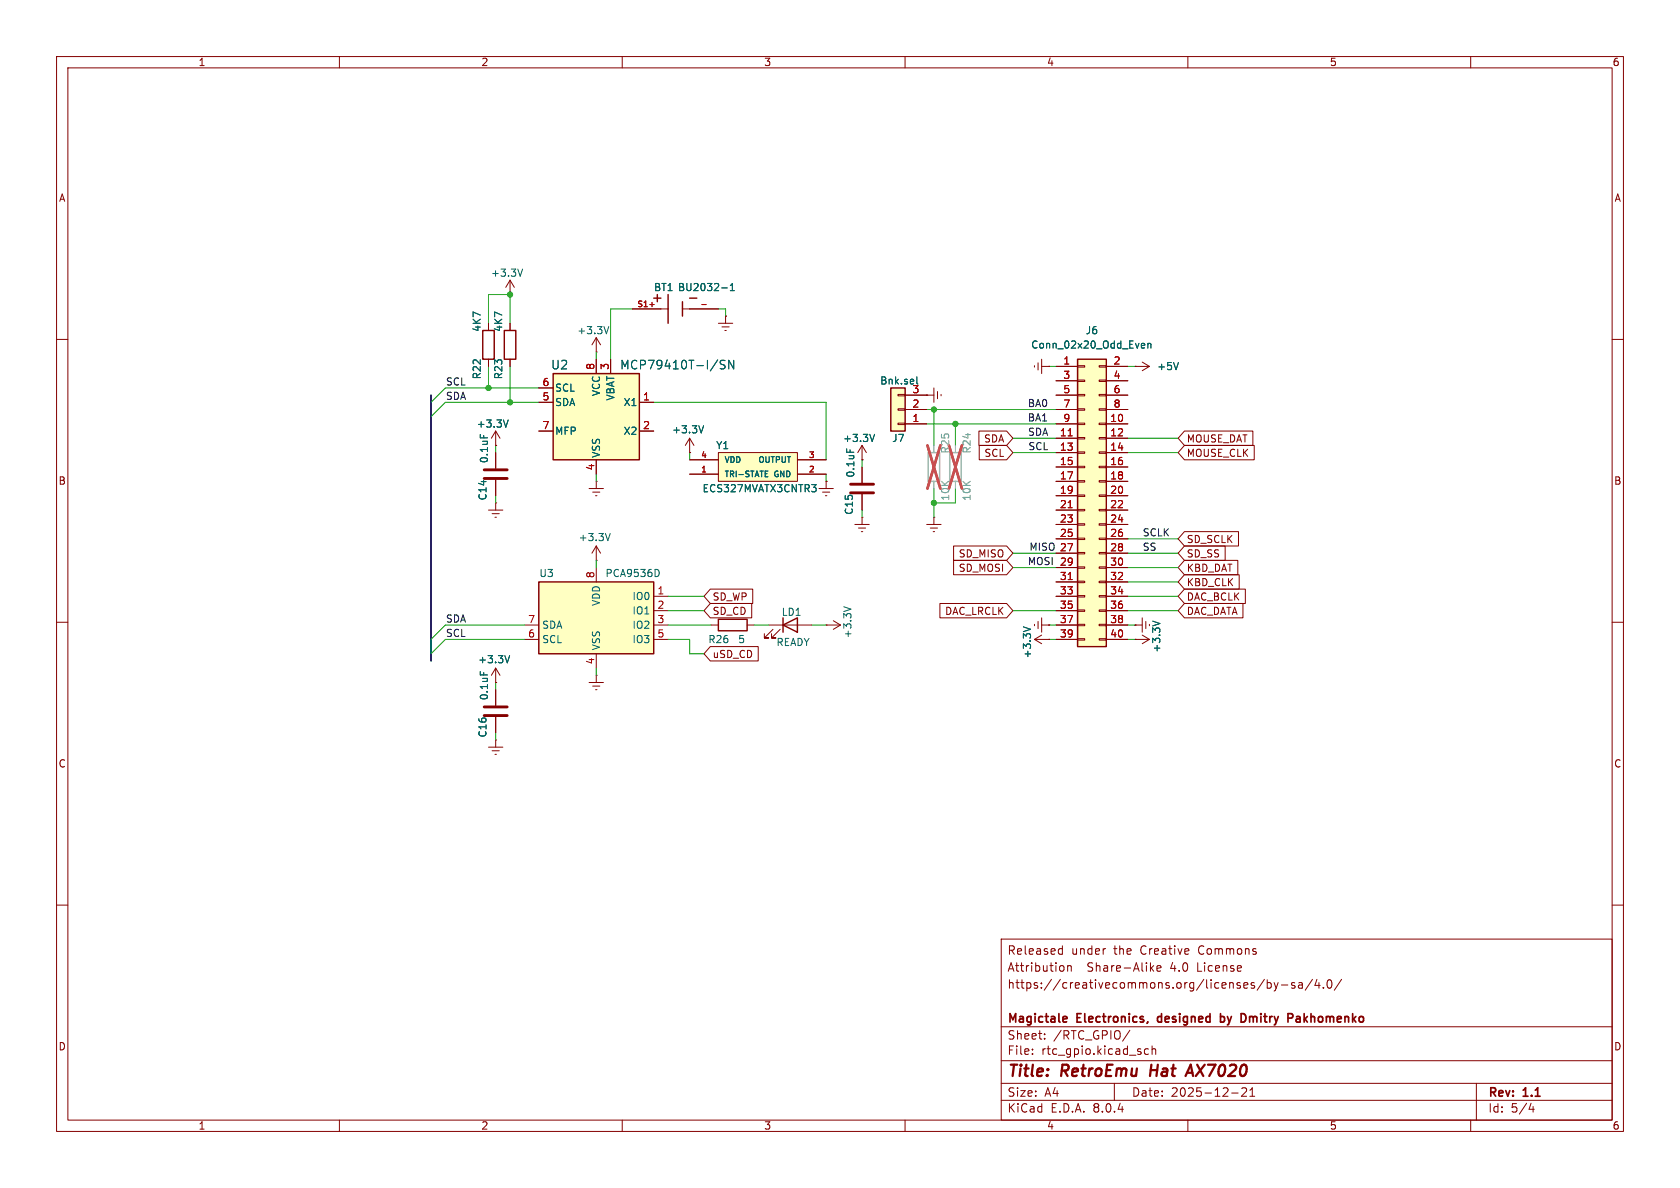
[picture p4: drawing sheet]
<svg xmlns="http://www.w3.org/2000/svg" width="297mm" height="210mm" viewBox="0 0 297 210" stroke-linecap="round" stroke-linejoin="round" font-family="sans-serif">
<g fill="none" stroke="#840000" stroke-width=".18">
<path d="M10 10h277v190h-277zM12 12h273v186h-273zM60 10v2M110 10v2M160 10v2M210 10v2M260 10v2M10 60h2M86.4 57.2v1.2M285 60h2M86.4 63.5v1.3M144.8 86.4h2.5"/>
<path d="M145.4 87h1.3M145.9 87.6h.3M146 85.1h.1M146 85.1v1.3M10 110h2M285 110h2M10 160h2M285 160h2M177 166h108v32h-108zM187.4 167.7l.4 .1M187.8 167.2v1.5M187.8 168.6l-.4 .1"/>
<path d="M188 170.8l.1 .2v.4l-.1 .2M188.7 170.8l.3-.1 .3 .1 .1 .9M188.7 170.7v1M195.3 167.7h.2M203.5 171.1l.5 .6M204 170.7l-.6 .6M204.5 171.2l.7-.1v-.3l-.5-.1-.2 .2 .1 .7h.6M223.5 173.1l-1.3 2M224 173.2v1.5M224 173.8l.5-.1 .2 .3v.4l-.1 .2h-.6M225.2 173.7l.4 1M225.6 174.7l-.1 .4-.3 .1"/>
<path d="M226 173.7l-.4 1M226.5 174.1h1.2M228.9 173.8l-.4-.1-.2 .2 .1 .2 .5 .2v.3h-.6M229.6 173.8h.6v.9M230.2 174.1h-.5a.29 .29 0 0 0-.2 .3 .29 .29 0 0 0 .2 .3l.5-.1M232 173.1l-1.3 2M232.8 173.1l-.3 1.1h.9M233.2 173.7v1M234 174.6v.1M234.7 173.3l.3-.1a.81 .81 0 0 1 .5 .6 .81 .81 0 0 1-.3 .8l-.1 .1a.81 .81 0 0 1-.4-1.4zM237.2 173.1l-1.3 2M60 198v2"/>
<path d="M110 198v2M160 198v2M177 194.5h108M177 191.5h108M177 187.5h108M177 181.5h108M182.5 186.3v.1M182.5 185.5v.1M184.7 183.6v.1M184.7 182.8v.1M197 191.5v3M199.7 182.1l-1.2 2"/>
<path d="M203 185.5l-.4-.1-.3 .3v.4l.2 .2h.5M203.7 185.5l.2-.1 .3 .1 .1 .9M203.7 184.9v1.5M210 198v2M217.7 193.2h1.2M219.5 192.4l.6-.1 .2 .1 .1 .3-.9 1.1h.9M221 193.8h.8M221 192.7l.4-.4v1.5M260 198v2M261 191.5v6.5M270.7 195l-.4 1.1h.9M271 195.6v1"/>
</g>
<path d="M203.6 188.2l-.3 2M209.6 190.2l.9-2 .4 2M209.8 189.6h1" fill="none" stroke="#840000" stroke-width=".4"/>
<path d="M188.1 179.7l.5 .1v.2l-.7 .2M204.7 179.8v.7M215.8 179.8l.4-.1 .2 .1M215.8 179.2v1.5M220.1 179.4l.2 .4-.2 .7M229.6 179.7l-.4 .1M188.6 180.6l-.5 .1M202.9 180.6l-.1 .2M216.4 180.5l-.2 .2-.4-.1M229.7 180.1h-.4a.29 .29 0 0 0-.2 .3 .29 .29 0 0 0 .2 .3h.4" fill="none" stroke="#840000" stroke-width=".3"/>
<path d="M85.3 58.4h2.1v5.1h-2.1z" fill="none" stroke="#840000" stroke-width=".25"/>
<path d="M157.5 68.6h2.5v7.6h-2.5z" fill="#ffffc2"/>
<g fill="none" stroke="#840000" stroke-width=".18">
<path d="M90.2 52.1h.1M90.2 49.5l-.8 1.3M90.2 49.5v2.6M90.2 49.5l.7 1.3M152.4 78.7l-.8 1.3M152.4 78.7v2.6M152.4 78.7l.8 1.3M158.7 69.7h1.3v.3h-1.3zM158.7 72.3h1.3v.2h-1.3zM158.7 74.8h1.3v.3h-1.3zM160 74.9h3.8M160 72.4h3.8"/>
<path d="M160 69.9h5.1M163.8 69.9h.1M165.1 68.6v2.5M165.7 69.2v1.3M166.4 69.7v.3M200.7 64.8h.1M200.7 64.8h2.5M201.9 64l1.3 .8M203.2 64.8l-1.3 .7M86.4 90.2h2.5M87 90.8h1.3M87.5 91.4h.3"/>
<path d="M87.6 88.9h.1M87.6 80v2.8M87.6 84.8v2.8M87.6 88.9v1.3M104.1 86.4h2.6M104.8 87h1.2M105.3 87.6h.2M105.4 85.1h.1M105.4 85.1v1.3M152.4 81.3h.1M105.4 119.4h.1M105.4 119.4v1.3"/>
<path d="M104.1 120.7h2.6M104.8 121.3h1.2M105.3 121.9h.2"/>
</g>
<path d="M157.5 68.6h2.5v7.6h-2.5z" fill="none" stroke="#840000" stroke-width=".25"/>
<path d="M92.4 47.6l-.4 1.2M84.9 76.8v.6M154.6 76.8l-.4 1.2M162.1 66.6v1.2M208.3 64.1l-.4 1.2" fill="none" stroke="#006464" stroke-width=".18"/>
<path d="M85.6 83.1h4.1M85.6 84.6h4.1" fill="none" stroke="#840000" stroke-width=".51"/>
<path d="M95.2 102.9h20.4v12.7h-20.4z" fill="#ffffc2"/>
<path d="M89.2 58.4h2v5.1h-2zM115.6 52.7h1.2M116.2 52.1v1.2M118.1 52.1v5.1M120.6 53.3v2.6M121.9 52.7h1.3M95.2 102.9h20.4v12.7h-20.4zM127 109.5h5.1v2h-5.1zM138.4 110.5l2.6-1.3v2.6zM138.4 109.2v2.6" fill="none" stroke="#840000" stroke-width=".25"/>
<g fill="none" stroke="#840000" stroke-width=".18">
<path d="M90.2 57.2v1.2M111.8 54.6h6.3M120.6 54.6h6.4M90.2 63.5v1.3M105.4 99.1h.1M105.4 96.5v2.6M105.4 96.5l-.8 1.3M105.4 96.5l.8 1.3M152.4 82.6v2.7M152.4 87.4v2.8M92.7 110.5h2.5M92.7 113h2.5"/>
<path d="M105.4 100.3v2.6M105.4 115.6v2.5M115.6 105.4h2.5M115.6 108h2.5M115.6 110.5h2.5M115.6 113h2.5M125.7 110.5h1.3M132.1 110.5h1.2M135.9 110.5h7.6M136.7 111.3l-1.6 1.5h.8h-.8v-.8M137.9 111.3l-1.5 1.5h.8h-.8v-.8"/>
</g>
<path d="M127.6 50.9h1M129.1 51.4h.7M129.1 50.5l.4-.4v1.3M149.7 79.3v.6M107.9 94.3l-.4 1.3M116.3 100.7l.2 .5-.2 .7" fill="none" stroke="#006464" stroke-width=".18"/>
<path d="M114.9 53.8h.8M124.1 53.8h.7" fill="none" stroke="#a90000" stroke-width=".18"/>
<path d="M150.4 85.6h4M150.4 87.1h4" fill="none" stroke="#840000" stroke-width=".51"/>
<path d="M127 80h14v5.1h-14z" fill="#ffffc2"/>
<g fill="none" stroke="#840000" stroke-width=".18">
<path d="M105.4 59.7l-.8 1.3M105.4 59.7v2.5M105.4 59.7l.8 1.3M87.6 78.7h.1M87.6 76.2l-.7 1.3M87.6 76.2v2.5M87.6 76.2l.8 1.3M105.4 62.2h.1M121.9 77.5l-.7 1.2M121.9 77.5v2.5M121.9 77.5l.8 1.2M121.9 80h.1"/>
<path d="M121.9 83.8h5.1M121.9 81.3h5.1M127 80h14v5.1h-14zM141 83.8h5M141 81.3h5M151.1 92.7h2.6M151.8 93.3h1.2M152.3 94h.2M152.4 91.4h.1M152.4 91.4v1.3M163.8 92.7h2.6M164.5 93.3h1.2"/>
<path d="M165 94h.2M165.1 91.4h.1M165.1 91.4v1.3M87.6 118.1v2.6M87.6 118.1l-.7 1.3M87.6 118.1l.8 1.3M146 110.5h.1M146 110.5h2.6M147.3 109.7l1.3 .8M148.6 110.5l-1.3 .8M182.9 110.4v.2M183.5 109.9v1.2"/>
<path d="M184.1 110.5h1.3M184.1 109.2v2.6M185.4 110.5h.1M86.4 132.1h2.5M87 132.7h1.3M87.5 133.4h.3M87.6 130.8h.1M87.6 120.7h.1M87.6 121.9v2.8M87.6 126.7v2.8M87.6 130.8v1.3"/>
</g>
<path d="M107.6 57.7l-.4 1.3M89.8 74.2l-.4 1.3M124.4 75.3l-.4 1.2M135.3 84.3h.5M135.3 83.3h.5M143.5 85.7h.8l-.4 .5M144.2 86.2l.1 .2-.1 .5M84.9 118.7v.6M90.1 115.9l-.4 1.3M149.2 107.3l1.2 .4" fill="none" stroke="#006464" stroke-width=".18"/>
<path d="M164.1 80h2v5.1h-2zM167.9 80h2v5.1h-2z" fill="none" stroke="#a1a1a1" stroke-width=".25"/>
<path d="M165.1 78.7v1.3M168.9 78.7v1.3M165.1 85.1v1.3M168.9 85.1v1.3" fill="none" stroke="#a1a1a1" stroke-width=".18"/>
<path d="M164 78.7l2.2 7.7M166.2 78.7l-2.2 7.7M167.8 78.7l2.3 7.7M170.1 78.7l-2.3 7.7" fill="none" stroke="#e65255" stroke-width=".46"/>
<path d="M85.6 125h4.1M85.6 126.5h4.1" fill="none" stroke="#840000" stroke-width=".51"/>
<path d="M97.8 66h15.2v15.3h-15.2z" fill="#ffffc2"/>
<path d="M97.8 66h15.2v15.3h-15.2z" fill="none" stroke="#840000" stroke-width=".25"/>
<g fill="none" stroke="#840000" stroke-width=".18">
<path d="M127 57.2h2.5M127.6 57.8h1.3M128.1 58.4h.3M128.3 55.9h.1M128.3 55.9v1.3M95.2 71.1h2.6M95.2 76.2h2.6M95.2 68.6h2.6M105.4 63.5v2.5M107.9 63.5v2.5M113 71.1h2.6M113 76.2h2.6"/>
<path d="M182.9 64.6v.3M183.5 64.1v1.3M184.1 64.8h1.3M184.1 63.5v2.5M185.4 64.8h.1M105.4 81.3v2.5M200.7 113h.1M200.7 110.5h.1M200.7 113h2.5M200.7 110.5h1.2M201.9 112.3l1.3 .7M201.9 109.2v2.6"/>
<path d="M202.6 109.9v1.2M203.2 113l-1.3 .8M203.2 110.4v.2"/>
</g>
<path d="M126.9 63.6l-1.3 2M128.2 63.8l-.6-.1-.2 .1v.5l.6 .3 .2 .3-.3 .3-.6-.1M129.7 63.7v1.5l-.9-1.5v1.5M203.8 109.8l1.2 .4" fill="none" stroke="#006464" stroke-width=".18"/>
<path d="M190.5 63.5h5.1v50.8h-5.1z" fill="#ffffc2"/>
<g fill="none" stroke="#840000" stroke-width=".18">
<path d="M86.4 57.2v1.2M90.2 57.2v1.2M111.8 54.6h5M121.9 54.6h5.1M128.3 55.9h.1M86.4 63.5v1.3M87.6 78.7h.1M90.2 63.5v1.3M95.2 71.1h2.6M95.2 76.2h2.6M95.2 68.6h2.6M105.4 63.5v2.5"/>
<path d="M107.9 63.5v2.5M113 71.1h2.6M113 76.2h2.6M160 74.9h3.8M160 69.9h3.8M160 72.4h3.8M163.8 69.9h.1M173.1 76.2h4.9l1.1 1.3-1.1 1.2h-4.9zM173.1 78.7h4.9l1.1 1.3-1.1 1.3h-4.9zM185.4 64.8h.1M186.7 64.8h3.8M186.7 74.9h3.8"/>
<path d="M186.7 77.5h3.8M186.7 67.3h3.8M186.7 69.9h3.8M186.7 72.4h3.8M190.5 79.9h1.3v.2h-1.3zM190.5 77.3h1.3v.3h-1.3zM190.5 74.8h1.3v.3h-1.3zM190.5 72.3h1.3v.2h-1.3zM190.5 69.7h1.3v.3h-1.3zM190.5 67.2h1.3v.2h-1.3zM190.5 64.6h1.3v.3h-1.3zM194.3 79.9h1.3v.2h-1.3z"/>
<path d="M194.3 77.3h1.3v.3h-1.3zM194.3 74.8h1.3v.3h-1.3zM194.3 72.3h1.3v.2h-1.3zM194.3 69.7h1.3v.3h-1.3zM194.3 67.2h1.3v.2h-1.3zM194.3 64.6h1.3v.3h-1.3zM195.6 64.8h3.8M195.6 74.9h3.8M195.6 77.5h3.8M195.6 67.3h3.8M195.6 69.9h3.8M195.6 72.4h3.8"/>
<path d="M200.7 64.8h.1M209.4 78.7h12.3v2.6h-12.3l-1.1-1.3zM209.4 76.2h12.1v2.5h-12.1l-1.1-1.2zM87.6 80v2.8M87.6 84.8v2.8M105.4 81.3v2.5M121.9 80h.1M121.9 83.8h5.1M121.9 81.3h5.1M141 83.8h5M141 81.3h5M146 85.1h.1"/>
<path d="M152.4 81.3h.1M152.4 82.6v2.7M152.4 87.4v2.8M168.6 99.1h9.4l1.1 1.2-1.1 1.3h-9.4zM168.6 96.5h9.4l1.1 1.3-1.1 1.3h-9.4zM186.7 80h3.8M186.7 82.6h3.8M186.7 85.1h3.8M186.7 87.6h3.8M186.7 90.2h3.8M186.7 92.7h3.8M186.7 95.3h3.8"/>
<path d="M186.7 97.8h3.8M190.5 97.7h1.3v.2h-1.3zM190.5 95.1h1.3v.3h-1.3zM190.5 92.6h1.3v.2h-1.3zM190.5 90h1.3v.3h-1.3zM190.5 87.5h1.3v.3h-1.3zM190.5 85h1.3v.2h-1.3zM190.5 82.4h1.3v.3h-1.3zM194.3 97.7h1.3v.2h-1.3zM194.3 95.1h1.3v.3h-1.3zM194.3 92.6h1.3v.2h-1.3zM194.3 90h1.3v.3h-1.3z"/>
<path d="M194.3 87.5h1.3v.3h-1.3zM194.3 85h1.3v.2h-1.3zM194.3 82.4h1.3v.3h-1.3zM195.6 80h3.8M195.6 82.6h3.8M195.6 85.1h3.8M195.6 87.6h3.8M195.6 90.2h3.8M195.6 92.7h3.8M195.6 95.3h3.8M195.6 97.8h3.8M209.4 99.1h9.4v2.5h-9.4l-1.1-1.3z"/>
<path d="M209.4 94h9.6v2.5h-9.6l-1.1-1.2zM209.4 96.5h7.2v2.6h-7.2l-1.1-1.3zM125.6 106.7h7.3v2.5h-7.3l-1.1-1.2zM125.6 104.1h7.5v2.6h-7.5l-1.1-1.3zM125.6 114.3h8.4v2.5h-8.4l-1.1-1.2zM166.2 106.7h11.8l1.1 1.3-1.1 1.2h-11.8zM182.9 113h2.5M182.9 113l1.2 .8M184.1 112.3l-1.2 .7M185.4 113h.1M185.4 110.5h.1M186.7 100.3h3.8"/>
<path d="M186.7 102.9h3.8M186.7 105.4h3.8M186.7 108h3.8M186.7 110.5h3.8M186.7 113h3.8M190.5 112.9h1.3v.3h-1.3zM190.5 110.4h1.3v.2h-1.3zM190.5 107.8h1.3v.3h-1.3zM190.5 105.3h1.3v.2h-1.3zM190.5 102.7h1.3v.3h-1.3zM190.5 100.2h1.3v.3h-1.3zM194.3 112.9h1.3v.3h-1.3z"/>
<path d="M194.3 110.4h1.3v.2h-1.3zM194.3 107.8h1.3v.3h-1.3zM194.3 105.3h1.3v.2h-1.3zM194.3 102.7h1.3v.3h-1.3zM194.3 100.2h1.3v.3h-1.3zM195.6 100.3h3.8M195.6 102.9h3.8M195.6 105.4h3.8M195.6 108h3.8M195.6 110.5h3.8M195.6 113h3.8M200.7 113h.1"/>
<path d="M200.7 110.5h.1M209.4 106.7h10.3v2.5h-10.3l-1.1-1.2zM209.4 101.6h9.7v2.5h-9.7l-1.1-1.2zM209.4 104.1h10.8v2.6h-10.8l-1.1-1.3zM87.6 120.7h.1M87.6 121.9v2.8M87.6 126.7v2.8"/>
</g>
<path d="M190.5 63.5h5.1v50.8h-5.1z" fill="none" stroke="#840000" stroke-width=".25"/>
<path d="M114.9 53.8h.8M124.1 53.8h.7M188.8 77.1h.8M188.8 89.8h.8M188.8 102.5h.8" fill="none" stroke="#a90000" stroke-width=".18"/>
<g fill="none" stroke="#006464" stroke-width=".18">
<path d="M127.6 50.9h1M129.1 51.4h.7M129.1 50.5l.4-.4v1.3M84.9 76.8v.6M89.8 74.2l-.4 1.3M124.4 75.3l-.4 1.2M126.9 63.6l-1.3 2M128.2 63.8l-.6-.1-.2 .1v.5l.6 .3 .2 .3-.3 .3-.6-.1M129.7 63.7v1.5l-.9-1.5v1.5M149.7 79.3v.6M154.6 76.8l-.4 1.2M162.1 66.6v1.2"/>
<path d="M202 60.7l.3 .1 .1 .2-.6 .1M202.3 61.5h-.3M202.9 60.8l.2-.1 .3 .1 .1 .7M202.9 60.7v.8M208.3 64.1l-.4 1.2M135.3 84.3h.5M135.3 83.3h.5M143.5 85.7h.8l-.4 .5M144.2 86.2l.1 .2-.1 .5M84.9 118.7v.6M90.1 115.9l-.4 1.3M180.9 110.8l1.3 .4"/>
<path d="M203.8 109.8l1.2 .4"/>
</g>
<path d="M76.2 69.9v46.9" fill="none" stroke="#000084" stroke-width=".3"/>
<g fill="none" stroke="#009600" stroke-width=".18">
<path d="M86.4 57.2v-5.1h3.8v5.1M111.8 54.6h-3.9v8.9M127 54.6h1.3v1.3M86.4 64.8v3.8M87.6 78.7v1.3M90.2 64.8v6.3M95.2 71.1h-16.5l-2.5 2.6M95.2 68.6h-16.5l-2.5 2.5M105.4 62.2v1.3M115.6 71.1h30.4v10.2M163.8 72.4h22.9M163.8 74.9h22.9"/>
<path d="M165.1 72.4v6.3M168.9 74.9v3.8M179.1 77.5h7.6M185.4 64.8h1.3M199.4 77.5h8.9M199.4 64.8h1.3M87.6 87.6v1.3M105.4 83.8v1.3M105.4 99.1v1.2M121.9 80v1.3M146 83.8v1.3M152.4 81.3v1.3"/>
<path d="M152.4 90.2v1.2M165.1 86.4v5M168.9 86.4v2.5h-3.8M179.1 97.8h7.6M179.1 80h7.6M199.4 97.8h8.9M199.4 80h8.9M199.4 95.3h8.9M92.7 110.5h-14l-2.5 2.5v2.6l2.5-2.6h14M105.4 118.1v1.3M118.1 113h3.8v2.6h2.6M118.1 105.4h6.4"/>
<path d="M118.1 108h6.4M118.1 110.5h7.6M133.3 110.5h2.6M143.5 110.5h2.5M179.1 108h7.6M179.1 100.3h7.6M185.4 113h1.3M185.4 110.5h1.3M199.4 113h1.3M199.4 105.4h8.9M199.4 108h8.9M199.4 110.5h1.3"/>
<path d="M199.4 100.3h8.9M199.4 102.9h8.9M87.6 120.7v1.2M87.6 129.5v1.3"/>
</g>
<path d="M165.1 78.7v1.3M168.9 78.7v1.3M165.1 85.1v1.3M168.9 85.1v1.3" fill="none" stroke="#a1a1a1" stroke-width=".18"/>
<path d="M164 78.7l2.2 7.7M166.2 78.7l-2.2 7.7M167.8 78.7l2.3 7.7M170.1 78.7l-2.3 7.7" fill="none" stroke="#e65255" stroke-width=".46"/>
<g fill="#009600" stroke="#009600" stroke-width=".18">
<circle cx="165.1" cy="72.4" r=".46"/>
<circle cx="168.9" cy="74.9" r=".46"/>
<circle cx="165.1" cy="88.9" r=".46"/>
<circle cx="90.2" cy="71.1" r=".46"/>
<circle cx="86.4" cy="68.6" r=".46"/>
<circle cx="90.2" cy="52.1" r=".46"/>
</g>
<g font-size="2.8" fill="#840000">
<text x="178" y="190.9">Title:</text>
<text x="187.7" y="190.9">RetroEmu</text>
<text x="204.2" y="190.9">Hat</text>
<text x="211.5" y="190.9">AX7020</text>
</g>
<g font-size="2.1" fill="#006464">
<text x="97.3" y="65.5">U2</text>
<text x="109.5" y="65.5">MCP79410T-I/SN</text>
</g>
<g font-size="2.1" fill="#840000">
<text x="178" y="172">Attribution</text>
<text x="178" y="169">Released</text>
<text x="189.4" y="169">under</text>
<text x="192.2" y="172">Share-Alike</text>
<text x="197" y="169">the</text>
<text x="201.8" y="169">Creative</text>
<text x="207" y="172">4.0</text>
<text x="211.9" y="172">License</text>
<text x="212.1" y="169">Commons</text>
<text x="178" y="175">https://creativecommons.org/licenses/by-sa/4.0/</text>
<text x="178" y="184">Sheet:</text>
<text x="178" y="181.2">Magictale</text>
<text x="186.2" y="184">/RTC_GPIO/</text>
<text x="190.5" y="181.2">Electronics,</text>
<text x="205.3" y="181.2">designed</text>
<text x="217" y="181.2">by</text>
<text x="221.3" y="181.2">Dmitry</text>
<text x="230.1" y="181.2">Pakhomenko</text>
<text x="178" y="186.7">File:</text>
<text x="184.1" y="186.7">rtc_gpio.kicad_sch</text>
<text x="178" y="196.9">KiCad</text>
<text x="178" y="194.1">Size:</text>
<text x="184.7" y="194.1">A4</text>
<text x="185.7" y="196.9">E.D.A.</text>
<text x="193.3" y="196.9">8.0.4</text>
<text x="200" y="194.1">Date:</text>
<text x="207" y="194.1">2025-12-21</text>
<text x="263" y="194.3">Rev:</text>
<text x="263" y="196.9">Id:</text>
<text x="267.1" y="196.9">5/4</text>
<text x="269.4" y="194.3">1.1</text>
</g>
<g font-size="1.8" fill="#840000">
<text x="35" y="11.9">1</text>
<text x="85" y="11.9">2</text>
<text x="135" y="11.9">3</text>
<text x="185" y="11.9">4</text>
<text x="235" y="11.9">5</text>
<text x="285" y="11.9">6</text>
<text x="10.3" y="35.9">A</text>
<text x="285.3" y="35.9">A</text>
<text x="173.9" y="78.4">SDA</text>
<text x="173.9" y="81">SCL</text>
<text x="209.7" y="81">MOUSE_CLK</text>
<text x="209.7" y="78.4">MOUSE_DAT</text>
<text x="10.3" y="85.9">B</text>
<text x="285.3" y="85.9">B</text>
<text x="169.4" y="101.3">SD_MOSI</text>
<text x="169.4" y="98.7">SD_MISO</text>
<text x="209.7" y="101.3">KBD_DAT</text>
<text x="209.7" y="96.2">SD_SCLK</text>
<text x="209.7" y="98.7">SD_SS</text>
<text x="125.9" y="106.4">SD_WP</text>
<text x="209.7" y="103.8">KBD_CLK</text>
<text x="209.7" y="106.4">DAC_BCLK</text>
<text x="125.9" y="108.9">SD_CD</text>
<text x="167" y="108.9">DAC_LRCLK</text>
<text x="209.7" y="108.9">DAC_DATA</text>
<text x="125.9" y="116.5">uSD_CD</text>
<text x="10.3" y="135.9">C</text>
<text x="285.3" y="135.9">C</text>
<text x="10.3" y="185.9">D</text>
<text x="285.3" y="185.9">D</text>
<text x="35" y="199.9">1</text>
<text x="85" y="199.9">2</text>
<text x="135" y="199.9">3</text>
<text x="185" y="199.9">4</text>
<text x="235" y="199.9">5</text>
<text x="285" y="199.9">6</text>
</g>
<g font-size="1.8" fill="#006464">
<text x="86.7" y="49.1">+3.3V</text>
<text x="115.5" y="51.7">BT1 BU2032-1</text>
<text x="85.2" y="58.8" transform="rotate(-90 85.2 58.8)">4K7</text>
<text x="89" y="58.8" transform="rotate(-90 89 58.8)">4K7</text>
<text x="102" y="59.3">+3.3V</text>
<text x="191.8" y="59.3">J6</text>
<text x="182.2" y="61.8">Conn_02x20_Odd_Even</text>
<text x="204.5" y="65.6">+5V</text>
<text x="85.2" y="67.1" transform="rotate(-90 85.2 67.1)">R22</text>
<text x="89" y="67.1" transform="rotate(-90 89 67.1)">R23</text>
<text x="98" y="72">SDA</text>
<text x="98" y="69.4">SCL</text>
<text x="106.3" y="70.1" transform="rotate(-90 106.3 70.1)">VCC</text>
<text x="108.8" y="70.9" transform="rotate(-90 108.8 70.9)">VBAT</text>
<text x="110.2" y="72">X1</text>
<text x="155.5" y="68.2">Bnk.sel</text>
<text x="84.2" y="75.8">+3.3V</text>
<text x="98" y="77.1">MFP</text>
<text x="110.2" y="77.1">X2</text>
<text x="118.7" y="76.8">+3.3V</text>
<text x="86.5" y="82" transform="rotate(-90 86.5 82)">0.1uF</text>
<text x="106.3" y="81" transform="rotate(-90 106.3 81)">VSS</text>
<text x="126.5" y="79.6">Y1</text>
<text x="148.9" y="78.3">+3.3V</text>
<text x="157.6" y="78.3">J7</text>
<text x="86.2" y="88.6" transform="rotate(-90 86.2 88.6)">C14</text>
<text x="124.1" y="87.2">ECS327MVATX3CNTR3</text>
<text x="151.2" y="84.5" transform="rotate(-90 151.2 84.5)">0.1uF</text>
<text x="102.2" y="95.9">+3.3V</text>
<text x="151" y="91.1" transform="rotate(-90 151 91.1)">C15</text>
<text x="95.3" y="102.2">U3</text>
<text x="106.3" y="107.2" transform="rotate(-90 106.3 107.2)">VDD</text>
<text x="106.9" y="102.2">PCA9536D</text>
<text x="111.7" y="106.3">IO0</text>
<text x="95.8" y="113.9">SCL</text>
<text x="95.8" y="111.4">SDA</text>
<text x="111.7" y="108.8">IO1</text>
<text x="111.7" y="111.4">IO2</text>
<text x="111.7" y="113.9">IO3</text>
<text x="125.1" y="113.9">R26</text>
<text x="130.4" y="113.9">5</text>
<text x="138.1" y="109.1">LD1</text>
<text x="150.7" y="112.9" transform="rotate(-90 150.7 112.9)">+3.3V</text>
<text x="84.4" y="117.4">+3.3V</text>
<text x="106.3" y="115.1" transform="rotate(-90 106.3 115.1)">VSS</text>
<text x="137.2" y="114.4">READY</text>
<text x="182.5" y="116.5" transform="rotate(-90 182.5 116.5)">+3.3V</text>
<text x="205.3" y="115.5" transform="rotate(-90 205.3 115.5)">+3.3V</text>
<text x="86.5" y="123.9" transform="rotate(-90 86.5 123.9)">0.1uF</text>
<text x="86.2" y="130.5" transform="rotate(-90 86.2 130.5)">C16</text>
</g>
<g font-size="1.8" fill="#a90000">
<text x="105.2" y="65.5" transform="rotate(-90 105.2 65.5)">8</text>
<text x="107.7" y="65.5" transform="rotate(-90 107.7 65.5)">3</text>
<text x="187.9" y="64.5">1</text>
<text x="196.8" y="64.5">2</text>
<text x="95.8" y="70.9">5</text>
<text x="95.8" y="68.3">6</text>
<text x="113.6" y="70.9">1</text>
<text x="161.2" y="69.6">3</text>
<text x="187.9" y="67.1">3</text>
<text x="187.9" y="69.6">5</text>
<text x="196.8" y="67.1">4</text>
<text x="196.8" y="69.6">6</text>
<text x="95.8" y="75.9">7</text>
<text x="113.6" y="75.9">2</text>
<text x="161.2" y="74.7">1</text>
<text x="161.2" y="72.1">2</text>
<text x="187.3" y="77.2">11</text>
<text x="187.9" y="72.1">7</text>
<text x="187.9" y="74.7">9</text>
<text x="196.2" y="74.7">10</text>
<text x="196.2" y="77.2">12</text>
<text x="196.8" y="72.1">8</text>
<text x="105.2" y="83.3" transform="rotate(-90 105.2 83.3)">4</text>
<text x="187.3" y="79.8">13</text>
<text x="187.3" y="82.3">15</text>
<text x="196.2" y="79.8">14</text>
<text x="196.2" y="82.3">16</text>
<text x="187.3" y="84.8">17</text>
<text x="187.3" y="87.4">19</text>
<text x="187.3" y="89.9">21</text>
<text x="196.2" y="84.8">18</text>
<text x="196.2" y="87.4">20</text>
<text x="196.2" y="89.9">22</text>
<text x="187.3" y="92.5">23</text>
<text x="187.3" y="95">25</text>
<text x="196.2" y="92.5">24</text>
<text x="196.2" y="95">26</text>
<text x="187.3" y="97.5">27</text>
<text x="187.3" y="100.1">29</text>
<text x="196.2" y="97.5">28</text>
<text x="196.2" y="100.1">30</text>
<text x="105.2" y="102.3" transform="rotate(-90 105.2 102.3)">8</text>
<text x="116.1" y="105.2">1</text>
<text x="116.1" y="107.7">2</text>
<text x="187.3" y="102.6">31</text>
<text x="187.3" y="105.2">33</text>
<text x="187.3" y="107.7">35</text>
<text x="196.2" y="102.6">32</text>
<text x="196.2" y="105.2">34</text>
<text x="196.2" y="107.7">36</text>
<text x="93.3" y="112.8">6</text>
<text x="93.3" y="110.2">7</text>
<text x="116.1" y="110.2">3</text>
<text x="116.1" y="112.8">5</text>
<text x="187.3" y="110.2">37</text>
<text x="187.3" y="112.8">39</text>
<text x="196.2" y="110.2">38</text>
<text x="196.2" y="112.8">40</text>
<text x="105.2" y="117.5" transform="rotate(-90 105.2 117.5)">4</text>
</g>
<g font-size="1.8" fill="#0f0f0f">
<text x="78.7" y="70.8">SDA</text>
<text x="78.7" y="68.2">SCL</text>
<text x="181.6" y="74.6">BA1</text>
<text x="181.6" y="72">BA0</text>
<text x="181.6" y="77.1">SDA</text>
<text x="181.7" y="79.7">SCL</text>
<text x="201.9" y="94.9">SCLK</text>
<text x="181.6" y="100">MOSI 29</text>
<text x="181.9" y="97.4">MISO 27</text>
<text x="201.9" y="97.4">SS</text>
<text x="78.7" y="110.1">SDA</text>
<text x="78.7" y="112.7">SCL</text>
</g>
<g font-size="1.8" fill="#989898">
<text x="168" y="80.3" transform="rotate(-90 168 80.3)">R25</text>
<text x="171.8" y="80.3" transform="rotate(-90 171.8 80.3)">R24</text>
<text x="168" y="88.6" transform="rotate(-90 168 88.6)">10K</text>
<text x="171.8" y="88.6" transform="rotate(-90 171.8 88.6)">10K</text>
</g>
<g font-size="1.4" fill="#a90000">
<text x="112.6" y="54.4">S1+</text>
<text x="123.8" y="83.6">1</text>
<text x="123.8" y="81">4</text>
<text x="142.9" y="83.6">2</text>
<text x="142.9" y="81">3</text>
</g>
<g font-size="1.4" fill="#006464">
<text x="128" y="82">VDD</text>
<text x="133.9" y="82">OUTPUT</text>
<text x="128" y="84.6">TRI-STATE</text>
<text x="136.6" y="84.6">GND</text>
</g>
</svg>
